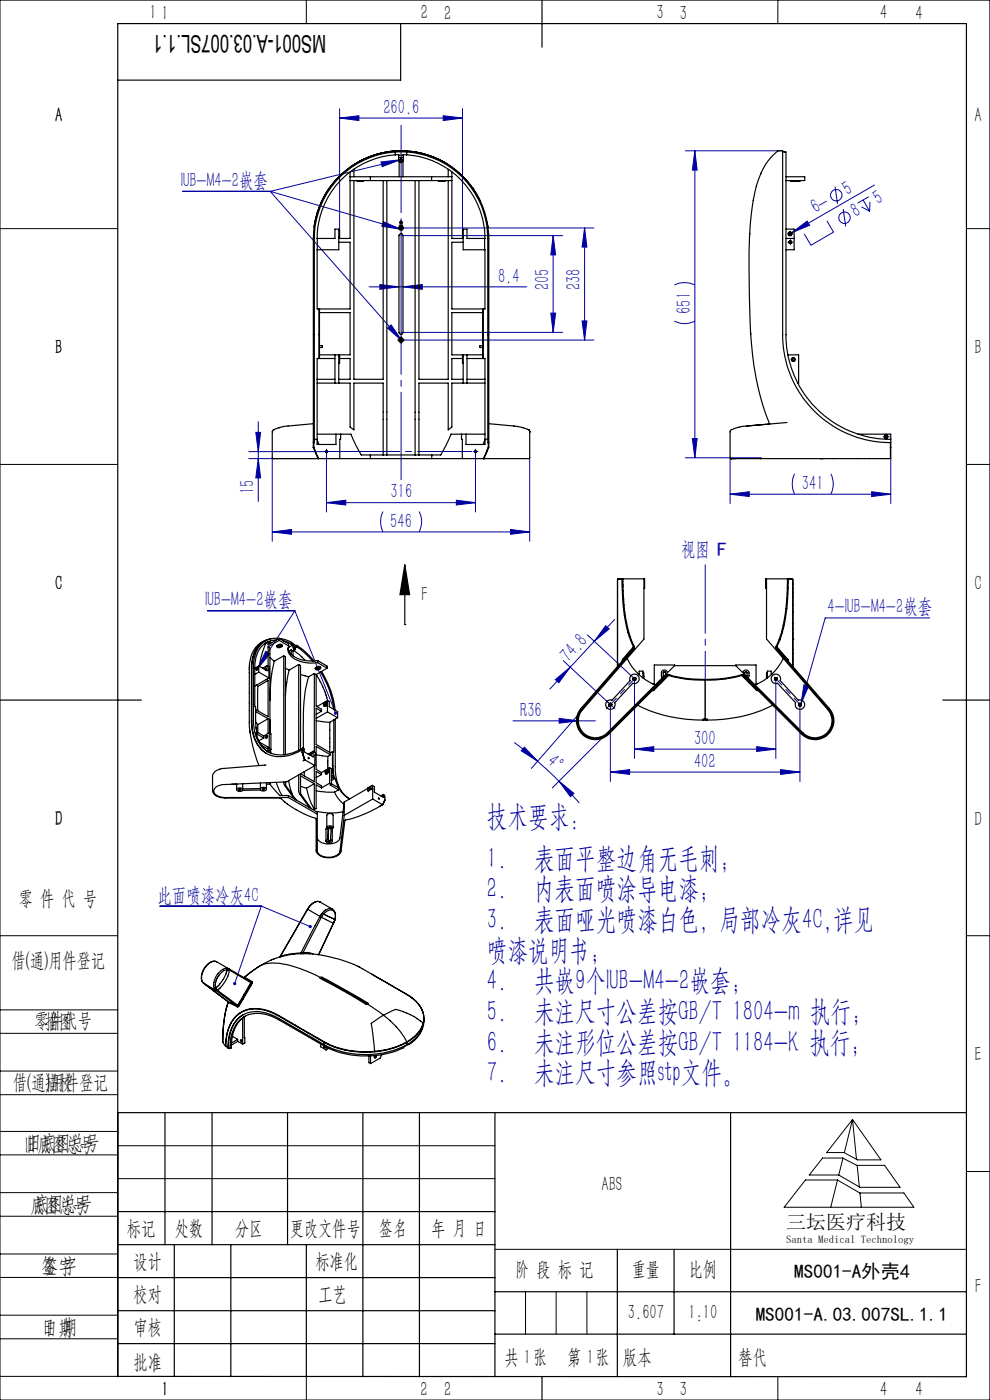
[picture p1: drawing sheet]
<svg xmlns="http://www.w3.org/2000/svg" width="210mm" height="297mm" viewBox="0 0 210 297" stroke-linecap="round" stroke-linejoin="round" font-family="sans-serif">
<g fill="none" stroke="#0000a0" stroke-width=".21">
<path d="M72 25l4.1-.5v1.1zM72 23.1v25.8M72 25h26.1M80.8 34.4l4.1-.5-3.8 1.4zM84.8 34h.5M84.9 33.9l-27.6 6.7M85.1 33.8v.5M94 24.5l4.1 .5-4.1 .6zM98.1 23.1v25.8M145.4 32h20.6M147.4 32l.5 4.1h-1zM147.4 32v65.1"/>
<path d="M177.1 39.6l.6 3.6M185.5 39.3l-17.6 10.1M38.8 40.6h18.5M57.3 40.6l28 31.7M57.3 40.6l27.8 8M81.3 47l3.8 1.6-4.1-.6zM84.8 48.4h41.2M84.8 47.2h.5M85.1 46.9v.5M85.1 48.1v.5M85.1 50h34.2M117.3 50l.6 4.1h-1.1z"/>
<path d="M117.3 50v20.5M124 48.4l.5 4h-1zM124 48.4v23.7M167.4 51.4h.5M167.7 51.1v.5M167.9 49.4l3.3-2.5 .5 .9zM167.9 49.4l-.3 .2M175.4 46.8l1.4 2.4-4.8 2.8-1.4-2.4M178.9 44.3l.5 3.7M182.7 43.9l1.8 .9M183.1 42.4l1.4 2.4M184.3 41.7l-2.4 1.4"/>
<path d="M184.5 42.9v1.9M78.3 60.9h33.5M80.6 60.4l4 .5-4 .5zM82.2 69.6l.8-.7 2.3 3.4zM84.8 72.1h.5M85.1 71.9v.5M85.1 70.5h34.2M85.5 60.9l4.1-.5v1zM85.8 72.1h40.2M116.8 66.4h1.1l-.6 4.1zM123.5 68.1h1l-.5 4zM143.1 68.1a4.7 4.7 0 0 0 4.3 0"/>
<path d="M143.1 60.5a5 5 0 0 1 4.3 0M52.8 95.8h16M52.8 97.3h14.8M54.3 91.7h1l-.5 4.1zM54.8 89.5v16.9M54.8 97.3l.5 4.1h-1zM57.7 97.1v17.7M69 95.8h.5M69.3 96.3v12.3M69.3 95.6v.5M100.6 95.8h.5M100.9 96.3v12.3"/>
<path d="M100.9 95.6v.5M112.4 97.1v17.7M145.4 97.1h16.1M146.9 93h1l-.5 4.1zM154.9 97.1v9.7M187.7 92.6h.5M188 92.4v.5M188.9 97.3v9.5M57.7 112.9l4.1-.6v1zM57.7 112.9h54.7M69.3 106.6l4-.5v1zM69.3 106.6h31.6"/>
<path d="M81.2 108.5a5 5 0 0 0 0 4.4M88.9 108.5a4.7 4.7 0 0 1 0 4.4M96.8 106.1l4.1 .5-4.1 .5zM108.3 112.3l4.1 .6-4.1 .4zM154.9 104.8l4-.5v1zM154.9 104.8h34M168.6 100.5a5 5 0 0 0 0 4.3M176.2 100.5l.2 .3a4.9 4.9 0 0 1-.2 4M184.9 104.3l4 .5-4 .5zM44 129.6h18.5M56.4 138.2l.9 .5-2.7 3.2zM62.5 129.6l-7.9 12.3"/>
<path d="M62.5 129.6l8.7 21.7M124.6 134.7l10 9.3v16.9M128.5 132.7l.7 .7-3.2 2.7zM130.4 131.4l-13.8 14.8M197.2 131.1h-22.2l-5.1 18.2M108.8 152.9h17.5M109.1 157.5l5 4M111.2 158.5l2.9 3-3.5-2.2zM117.8 144.2l3.2-2.7-2.5 3.3zM118.6 152.4l4.1 .5-4.1 .5zM119.5 140.2l10 9.3v16.3M123.6 150.6l-10.9 12.4"/>
<path d="M128.8 155.5l-11.6 11.6M134.4 143.8l.4 .4M134.6 158.9l4.1-.5v1zM134.6 158.9h30M134.8 143.8l-.4 .4M160.5 158.4l4.1 .5-4.1 .5zM164.6 144v16.9M169.5 149.3l.4 .3M169.7 149.5v16.3M169.9 149.3l-.4 .3M170.5 145.3l1 .3-1.6 3.7zM114.1 161.5l4.5 4.2"/>
<path d="M118.6 165.7l3.1 2.6-.7 .7zM118.6 165.7l4.3 4.7M129.5 163.8l4.1-.5v1zM129.5 163.8h40.2M165.6 163.3l4.1 .5-4.1 .5zM33.9 192.2h21.5M55.4 192.2l10.4 4.4M55.4 192.2l-5.6 16.5"/>
<circle cx="177.4" cy="41.4" r="1.2"/>
<circle cx="179.1" cy="46.2" r="1.22"/>
</g>
<g fill="none" stroke="#000" stroke-width=".25">
<path d="M85 5v12h-60M115 0v10M85.9 119.8l1 6.3h-2.1zM85.9 119.8v12.7M85.9 132.5h.1M0 148.5h30M200 148.5h10M25 236h180M35 236v28.1M45 236v28.1M61 236v28.1M77 236v56.1"/>
<path d="M89 236v56.1M105 236v56.1M155 236v56.1M25 257h80M25 264.1h80M25 271h80M25 278.1h80M37 264.1v28M49 264.1v28M65 264.1v28M105 274h100M131 265v27.1"/>
<path d="M143 265v18M25 292l180 .1v-287.1h-180v287.1M25 285h80M105 283h100M115 292v5"/>
</g>
<g fill="none" stroke="#0000a0" stroke-width=".21" stroke-dasharray="30.5 1.3 1.3 1.3">
<path d="M84.8 34h-.1M85.1 33.7v-.1M85.1 34.2v.2M85.3 34h.2M84.6 48.3h.1M84.8 47.1h-.1M85.1 47.8h.1M85.1 48.8v.1M85.1 46.9v-.1M85.1 47.4v.1M85.3 47.1h.1M85.6 48.3h.1"/>
<path d="M167.2 51.4h-.1M167.7 50.9v-.1M167.7 51.9v.1M168.2 51.4h.1M84.6 72.1h-.3M85.1 71.6v-.2M85.1 72.6v.3M85.6 72.1h.2M69 95.8h-.2M69.3 95.5v-.2M69.3 96v.3M100.6 95.8h-.2"/>
<path d="M100.9 95.5v-.2M100.9 96v.3M101.1 95.8h.3M187.5 92.6h-.2M188 92.1v-.1M188 93.1v.2M188.5 92.6h.1M129.1 149.1l-.5-.5M129.2 149.8l-.6 .6M129.5 149.5l.2 .1M129.5 149.5l.2-.2M129.5 149.5l-.2-.2"/>
<path d="M129.5 149.5l-.2 .1M129.9 149.8l.5 .5M134.4 143.8l-.1-.1M134.8 143.8l.1-.1M134.8 144.2l.1 .1M164.2 144.3h.1M164.3 143.6h-.1M164.6 144l-.2 .2M164.6 144l.2 .2M164.6 144l.2-.2M164.6 144l-.2-.2M165 143.6h.1"/>
<path d="M169.3 149.8h.1M170 149.8h.1M170.1 149.1h.1"/>
</g>
<path d="M69.5 95.8h30.5" fill="none" stroke="#0000a0" stroke-width=".21" stroke-dasharray="30.5 1.3 1.3 1.3" stroke-dashoffset="15.3"/>
<path d="M85.1 26.6v75.2" fill="none" stroke="#0000a0" stroke-width=".21" stroke-dasharray="30.5 1.3 1.3 1.3" stroke-dashoffset="11.9"/>
<path d="M134.3 144.4l-4.5 4.7M169.4 149.1l-4.5-4.7" fill="none" stroke="#0000a0" stroke-width=".21" stroke-dasharray="30.5 1.3 1.3 1.3" stroke-dashoffset="29.1"/>
<path d="M149.6 152.7v-32.9" fill="none" stroke="#0000a0" stroke-width=".21" stroke-dasharray="30.5 1.3 1.3 1.3" stroke-dashoffset="15.9"/>
<g fill="none" stroke="#000" stroke-width=".21">
<path d="M0 0h210v297h-210zM65 0v5M165 0v5M0 48.5h25M205 48.5h5M0 98.5h25M205 98.5h5M0 198.5h25M205 198.5h5M0 214.2h25M0 219.2h25M0 232.2h25"/>
<path d="M0 227.2h25M25 236v56h-25M180.8 237.5l6.1 8.6h-5l-2.9-1.6h-3.6zM180.8 237.5l-1.7 7M180.8 237.5l.9 8.5M0 245h25M0 240h25M0 258h25M0 253h25M25 243.1h80M25 250h80M170.9 250.3h6.7l4.8 2.8h9.3l2.2 3h-27.6z"/>
<path d="M174.5 245.7h4.3l3 1.5h5.8l3.3 4.7h-8.5l-4.5-2.6h-6.2zM177.7 250.3l-1.5 5.8M178.8 245.7l-.9 3.6M181.8 247.2l.5 4.6M182.4 253.1l.3 3M205 248.5h5M0 271h25M0 266h25M0 279h25M105 265h100M111.5 274v9M118 274v9"/>
<path d="M124.5 274v9M0 284h25M65 292.1v4.9M153.7 292h.1M165 292v5"/>
</g>
<path d="M85.9 119.8l1 6.3h-2.1z" fill="#000"/>
<g fill="#0000a0">
<path d="M118.6 152.4l4.1 .5-4.1 .5z"/>
<path d="M167.9 49.4l3.3-2.5 .5 .9z"/>
<path d="M82.2 69.6l.8-.7 2.3 3.4zM81.3 47l3.8 1.6-4.1-.6zM80.8 34.4l4.1-.5-3.8 1.4z"/>
<path d="M56.4 138.2l.9 .5-2.7 3.2zM70.9 151.1a.34 .34 0 0 0 0 .4 .34 .34 0 0 0 .4 .1l-.1-.3 .1 .3a.34 .34 0 0 0 .2-.5 .34 .34 0 0 0-.6 0zM170.5 145.3l1 .3-1.6 3.7zM65.5 196.4v.1a.33 .33 0 0 0 .2 .4 .33 .33 0 0 0 .4-.2l-.3-.1h.3a.35 .35 0 0 0-.1-.3 .35 .35 0 0 0-.5 .1zM49.5 208.4v.5l.2 .1 .1-.3-.1 .3a.35 .35 0 0 0 .4-.4 .35 .35 0 0 0-.6-.2z"/>
<path d="M118.6 165.7l3.1 2.6-.7 .7zM111.2 158.5l2.9 3-3.5-2.2z"/>
<path d="M69.3 106.6l4-.5v1zM96.8 106.1l4.1 .5-4.1 .5zM72 25l4.1-.5v1.1zM94 24.5l4.1 .5-4.1 .6zM57.7 112.9l4.1-.6v1zM108.3 112.3l4.1 .6-4.1 .4zM129.5 163.8l4.1-.5v1zM165.6 163.3l4.1 .5-4.1 .5zM134.6 158.9l4.1-.5v1zM160.5 158.4l4.1 .5-4.1 .5zM154.9 104.8l4-.5v1zM184.9 104.3l4 .5-4 .5z"/>
<path d="M85.5 60.9l4.1-.5v1zM80.6 60.4l4 .5-4 .5z"/>
<path d="M117.8 144.2l3.2-2.7-2.5 3.3zM128.5 132.7l.7 .7-3.2 2.7z"/>
<path d="M123.5 68.1h1l-.5 4zM124 48.4l.5 4h-1z"/>
<path d="M117.3 50l.6 4.1h-1.1zM116.8 66.4h1.1l-.6 4.1zM54.3 91.7h1l-.5 4.1zM54.8 97.3l.5 4.1h-1zM147.4 32l.5 4.1h-1zM146.9 93h1l-.5 4.1z"/>
</g>
<g fill="none" stroke="#000" stroke-width=".25">
<path d="M74.2 35.6a18.4 18.4 0 0 0-7.6 12.6M74.3 38.3h4.3M74.3 37.5h4.3M74.3 36.5v14.1h-2.4M75.1 38.3v42.2h6.2v-42.2M75.1 35.9v1.6M75.8 38.3v.2h1.3v-.2M78.6 38.3h12.9M78.6 37.5h12.9M78.6 37.5v.8M82.1 38.3v58.2M83.9 32.2a18.4 18.4 0 0 0-17.2 18.4v42.6"/>
<path d="M83.9 32.8h.7v1.2a.49 .49 0 0 0 .5 .5 .49 .49 0 0 0 .4-.5v-1.2h.8M83.9 32.8a17.8 17.8 0 0 0-16.6 17.8M83.9 32.2v.6M83.9 32.2h2.4M84.6 33.4h.9M84.6 32.9h.9M84.6 32a18.5 18.5 0 0 0-10.4 3.6M84.7 34.3v3.2M85.1 32a18.7 18.7 0 0 1 18.6 18.6v43.3M85.1 32a18.7 18.7 0 0 0-18.6 18.6v43.3M85.1 32a18.5 18.5 0 0 0-10.9 3.6M85.1 32a18.5 18.5 0 0 1 10.9 3.6"/>
<path d="M85.5 34.3v3.2M86.3 32.2a18.4 18.4 0 0 1 17.2 18.4v42.6M86.3 32.8a17.8 17.8 0 0 1 16.6 17.8h-3.8v-2h-.9v4.4h4.7v12.5h-7.1v-14.1h2.4M86.3 32.2v.6M87 32.1l3.2 .6M88.1 38.3v58.2M88.9 38.3v42.2h6.2v-42.2M90.6 32.8a18.3 18.3 0 0 1 5.4 2.8M91.5 38.3h4.3M91.5 37.5v.8M91.5 37.5h4.3M93.1 38.3v.2h1.3v-.2"/>
<path d="M95.1 35.9v1.6M95.8 36.5v14.1h2.4M96 35.6a19 19 0 0 1 4.3 4.3M100.3 39.9h.1M100.3 39.9l1.7 2.9M166 32.2h.7v18.4M166.7 37.5h4v.8h-4M167.7 38.3a.44 .44 0 0 0 .7 .2h1.3v-.2M67.3 50.6h3.7v-2h.9v4.4h-4.6M67.3 50.6v14.9h7v-14.1h-2.4M71.9 48.9h.1v1.4h-.1M84.7 49.7a.41 .41 0 0 1 .5-.1 .41 .41 0 0 1 .3 .4v20.5a.42 .42 0 0 1-.4 .4 .42 .42 0 0 1-.5-.4z"/>
<path d="M84.8 47a.25 .25 0 0 1 .4 0 .25 .25 0 0 1 .1 .3v.6a.5 .5 0 0 1 .2 .8 .5 .5 0 0 1-.8 0 .5 .5 0 0 1 .2-.8zM98.2 48.9h-.1v1.4h.1M102.8 50.6v2.4M103.3 47.1l.2 1.1M103.6 49.5v.6M159 49.6a217.4 217.4 0 0 0 .6 25.7 53 53 0 0 0 3.7 14.7M159 49.6a35.6 35.6 0 0 1 2.9-13.8 10.8 10.8 0 0 1 3.2-3.8h.9v39a22.9 22.9 0 0 0 22.9 22.9M159 49.6h.1M166.7 50.6v20.4a22.2 22.2 0 0 0 22.2 22.2M166.7 48.6h1.8v4.4h-1.8M166.7 50.6h1.8M167.3 49.3a.41 .41 0 0 1 .6 .1 .41 .41 0 0 1-.2 .6h-.3a.45 .45 0 0 1-.1-.7z"/>
<path d="M67.7 65.5v10.6M67.8 65.5v10.6M67.8 66.3h6.5v9h-6.5M67.8 73.3h.6v.4h-.6M71 76.1h-3.7v4.4M71 75.3v6M71.9 75.5h.1v1.5h-.1M71.9 75.3v6M72 76.1h2.3v4.4h-2.4M98.1 76.1h-2.3v4.4h2.4M98.2 75.5h-.1v1.5h.1M98.2 75.3v6"/>
<path d="M99.1 76.1h3.8v4.4M99.1 75.3v6M102.4 65.5v10.6M102.4 66.3h-6.6v9h6.6M102.4 73.3h-.6v.4h.6M102.5 65.5v10.6M167.1 75.3h2.3v6h-.2M168 76a.4 .4 0 0 1 .6 .1 .4 .4 0 0 1-.2 .6h-.3a.42 .42 0 0 1-.1-.7zM58 97.3h.1M58.1 91.2l-.4 .4v5.5l.2 .2h54.4l.1-5.7M58.1 91.2h.1M59.3 90.7l-1.2 .5"/>
<path d="M66.5 94.9h.1M66.5 89.9l-5.9 .5-1.4 .3M66.5 93.9v1M66.6 93.9v1l1 2.4-.2-.1-.9-2.3M66.7 93.2v.7h-.2M66.7 93.2h.6M67.3 80.5v12.7M67.3 93.3l.4 1M67.3 81.3h7v9.3l.8 .6v-9.9h6.2v15.2M67.3 92.1h4.9M67.3 80.5h3.7M71.3 92.1v2.2h-4v-1.1"/>
<path d="M72.2 92.1h2.2l2.2 4.4h16.9l2.2-4.4h2.2M72.2 92.1v1.1h-.1v4.1M78.6 96.5v.8M91.6 96.5v.8M98.8 92.1v2.2h4.1v-1.1M99.1 80.5h3.8M102.6 97.3h.1M102.9 80.5v12.7M102.9 93.3l-.4 1M102.9 81.3h-7.1v9.3l-.7 .6v-9.9h-6.2v15.2M102.9 92.1h-5v1.1h.2v4.1M102.9 93.2h.6"/>
<path d="M103.5 93.2v.7h.2M103.6 93.9v1l-1.1 2.4M103.6 94.9l-1 2.4M103.6 94.9h.1M103.7 89.9l5.3 .5 1.8 .3M103.7 93.9l-.1 1M110.8 90.7l1.3 .5M110.8 90.7h.1M112.1 91.2l.3 .4M112.1 91.2h.1M112.4 91.6h.1M154.9 97.3h.1"/>
<path d="M155 97.3h.5M155 97.3h.1M155.1 97.3h.1M155.3 97.3h.2M155.5 97.3h.5M155.6 97.3h18.7M166.8 89.6l-9.3 .8-2.3 .8-.3 .3 .1 5.8M174.3 97.3h.1M182 92.1h6.9v2.8M188.9 93.9v3.4M188.9 93.9h.1M188.9 94.9h.1"/>
<path d="M188.9 94.9v2.4h-14.6M55.9 136a6.2 6.2 0 0 0-3 6.4v8.3M56.3 136a5.6 5.6 0 0 0-2.9 5v11.9a7.8 7.8 0 0 0 3.2 6.9M56.4 136.5a16.2 16.2 0 0 0-1.4 4.9M56.4 136.5l-.3 .1M56.9 137.2v4.1M56.9 137.2l.4 .2v18.1M56.9 136.2l.4-.1v.5M56.9 136.2l-.5 .3M57.3 136.3h.4M57.3 139.5l.9 .8M57.5 135.5a4.8 4.8 0 0 0-4.1 4.8l-.1 12.5a7.6 7.6 0 0 0 3.2 7 7.7 7.7 0 0 0 7.6-.7"/>
<path d="M58.7 135.7a4.7 4.7 0 0 0-4.6 4.8l-.1 1.2M58.7 137.1l.8-.3a.25 .25 0 0 1 .3 .1 .25 .25 0 0 1 0 .3l-.6 .2a.31 .31 0 0 1-.3 0 .31 .31 0 0 1-.2-.3zM59 137.1v.1M59.2 135.4a4.6 4.6 0 0 0-5.2 4.1l-.2 1.4v11.8a7.4 7.4 0 0 0 3.2 6.9 7.5 7.5 0 0 0 7.2-.9M59.2 135.4l2 .6 .7 .3v.3M59.2 135.4l-2.3 1.4v-.6M59.2 135.4v.5M59.2 135.9l-2.3 1.3M59.2 135.9l2 1.2M59.2 135.4l2 1.2v.5M59.6 137.1l-.4 .2-.2-.1M59.6 137v.1"/>
<path d="M59.6 137l-.2-.1-.4 .2M59.9 137l-.2-.3h-.4l-.5 .2-.1 .3M60.1 136l1.8 .6M60.2 139.1v21M60.2 139.1l.3 .2v20.8M60.2 139.1l-2 1.2M61.2 137.3h.1M61.2 137.1a2.28 2.28 0 0 0 1.6 2.8l1.2 .5 1.3 .2h2.1M61.2 137.3l-.1 .3a3.7 3.7 0 0 0 3.2 2.4l1.4 .2 1.7-.1M61.8 137.9l-.5 .2M61.8 137.9v.9M61.9 136.4l1 .6"/>
<path d="M61.9 136.6l-.2 .1 .4 .1M62.1 136.8l-.9 .5M62.1 136.8v.1M62.1 136.9l.1 .2M62.1 136.9l.4 .3M62.2 138.1v1M62.2 137.1v.4l.3 .4 .2-.1v-.4M62.2 137.1l.5 .3M62.3 137.4h.2v.3zM62.3 138l2.5 2.1M62.3 137.4l.2 .3zM62.3 137.5h.2l-.1 .2"/>
<path d="M62.5 137.1l.4 .2M62.5 137.2l.2 .2M62.5 137.1v.1M62.6 137.8l-.5 .3-.3-.2M62.9 137v.3M63 136.9l1.3 1 2.3 2.3M63 137.3l1.9 1.4 1.4 1.5M63 136.9v.4M63 137.3h-.1M63 136.9l-.1 .1M131 122.9v18.5M131 122.9h.9"/>
<path d="M131.9 122.9l.1 2.7a30.2 30.2 0 0 0 2.4 11.6M131.9 122.9h.2M132.1 139.9l-.1 .3M132.1 122.8a34.6 34.6 0 0 0 2.4 14.3M132.1 122.8l-1 .1M132.1 122.8h4.6v2h-.1M133 139.7a11.2 11.2 0 0 0 6 5.6M134.2 137.7h.1M134.2 137.7l.2 .1M134.2 137.7l-10.9 12.6M134.3 137.6l-.1 .1M134.4 137.2l-2.3 2.7"/>
<path d="M134.4 137.2l-.2 .5M134.4 137.8l-11 12.6M134.5 137.1v.4l-.1 .3M134.5 137.1l-.1 .1M136.6 122.8v12.8l-13 15a3.6 3.6 0 0 0 .2 5 3.6 3.6 0 0 0 5-.1l14.3-14.3h13l14.2 14.3a3.6 3.6 0 0 0 5 .1 3.6 3.6 0 0 0 .3-5l-13-15v-12.8M164.6 137.1v.4l.2 .3M164.6 137.1h.1M164.7 137.1l-.1 .2 .3 .4M164.7 137.1l.1 .1M164.8 137.2l2.3 2.7M164.8 137.2l.1 .5M164.8 137.8l11 12.6"/>
<path d="M164.9 137.7l-.1 .1M164.9 137.6v.1M164.9 137.7h.1M164.9 137.7l11 12.6M166.2 139.7a11.3 11.3 0 0 1-6 5.6M166.8 127.8h.1M167 122.8a35.5 35.5 0 0 1-2 13.6l-.4 .7M167 122.8l1.1 .1M167 122.9h.2M167 122.8h-4.6v2h.2M167.1 140v.2M167.1 139.9v.3"/>
<path d="M167.1 139.9v.1M167.2 122.9a37.3 37.3 0 0 1-2.1 13.6l-.3 .7M167.2 122.9h1M168.2 122.9v12.7M168.2 135.6h.1M168.2 122.9v18.5v-5.8M52.9 150.8v3l.2 1.6M53 154.9l.1 .8a33.8 33.8 0 0 0 1.8 6.7M54 141.7v8.2l.2 .1v3l.3 2.6M54 141.7h.1M54 143h.1M54.2 151l2.7 1.5"/>
<path d="M54.2 153.2l.5 .5M54.3 154.3l.2 .1v.3M54.3 154.5l.2 .2M54.4 141.9h.2l-.2 .2zM54.4 155.3l1.6 .8M54.5 145.3l.2 .3M54.5 155.6l-.2-.2a6.3 6.3 0 0 0 2.7 4.1M54.5 141.8h.1M54.5 141.8l-.1 .3 .2-.2M54.5 155.6h.1M54.5 155.6l-.1 .1 1.6 .9M54.5 154.7l-.1 .1"/>
<path d="M54.6 141.8h.1M54.6 141.9l-.1 .1M54.6 141.8v.1M54.7 153.7v1.7M54.7 145.6v5.2M54.9 142.6l2.1 1.2M54.9 142.6l-.9 .4M54.9 141.3l-.9 .4M54.9 141.3v1.3M55 157.4l1.8 1.1v.4M55.5 158.1l1.3 .8M56 156.6l-1.1 .6"/>
<path d="M56 156.1v.5M56.4 141.9l-.1-.2-.2 .3M56.4 141.9l-.1 .2 .1-.1M56.4 141.9l-.1 .2M56.5 144.1l.4 .3M56.6 156.5v.1M56.7 141.2v1.1l-1.8-1M56.7 141.2l.3 .2v2.4M56.7 141.2l-1 .5M56.7 156.3l-.1 .2M56.8 156.2l-.2-.1-.2 .1v.3l.2 .1M56.8 156.2l-.2 .3"/>
<path d="M56.8 156.2l-.2 .4M56.9 144.4v7.6l-2.7-1.5M56.9 152.5v3.1M56.9 159.3v.2M56.9 152.5l-2.2 1.2M56.9 144.4l-2.2 1.2M57 142v.2M57 143.8l-3 1.8M57.1 158.7l.4 .3M57.1 158.7l-.3 .2M57.1 155.5l-1.1 .6M57.1 155.5v3.2"/>
<path d="M57.1 155.5l.4 .2v3.3M57.3 152.6v3M57.3 159.1v.6M57.4 159l.1 .8M57.5 159l-.8 .4M58.2 140.3l-.2 .6a34.6 34.6 0 0 0-.7 7.7M60.5 141.8l.8 .4M61.3 142.2l-.5 2.6-.3 2.7M63.4 141l-2.1 1.2M63.4 141v18.2M63.4 141l.3 .2v17.8M63.7 143.1l1.8 .5"/>
<path d="M64.1 159.6l.5 1.6M64.1 159.1h.1M64.1 159.1v.5M64.2 159.6l.5 1.6M64.2 159.6h-.1M64.2 158.7l.3 .2v.6l1.9 1.1v-1.2M64.2 158.7v.9M65.5 143.6a39.8 39.8 0 0 0-1.2 12.6v2.6M65.9 159.7a.19 .19 0 0 1 .2 .3 .19 .19 0 0 1-.3 .1zM66.1 159.9l-.1 .2M66.1 159.8l-.2 .4M66.4 159.4l.5 .2v.6"/>
<path d="M66.4 159.4l-1 .6M66.7 142.9v16.6M66.7 142.9l.4 .2M66.7 142.9l-1.2 .7M66.9 141.7l.6-.2a.31 .31 0 0 1 .4 0 .31 .31 0 0 1 0 .4l-.7 .2a.27 .27 0 0 1-.2-.1 .27 .27 0 0 1-.1-.3zM67.1 152.9l2.9 .3M67.1 143.1l1.1 2 1.3 3.5M67.1 143.1v6.7l1.1 .7v.4M67.4 140.6l2 1.1M67.4 140.1v.5M67.4 140.1l2 1.2v.4M67.4 142h.1"/>
<path d="M67.5 141.6l-.4 .2 .3 .2M67.5 141.6h.1M67.5 141.6l.3 .1-.4 .3M68 142.6a17.5 17.5 0 0 1 2.8 7.9M68 141.7a.44 .44 0 0 0-.3-.4 .44 .44 0 0 0-.4 .1l-.4 .2v.3M68.2 142.4a18.1 18.1 0 0 1 2.8 8.2M68.2 150.9l-1.1-.7v7.7l3 1.8M68.2 150.9l-1.1 .6M68.9 149.5h.1M69 148.9h.1a.45 .45 0 0 1 .1 .6 .45 .45 0 0 1-.5 .2v-.5zM69.1 149.2l-.2 .3M69.1 149.2h.1"/>
<path d="M69.3 148.9a.54 .54 0 0 1 0 .6 .54 .54 0 0 1-.6 .3M69.4 141.7l-2.3 1.4M69.5 148.6l.4 .2v1.1l1.7 1.1v1.3M69.5 151l-2.4 1.4M69.5 151l2.1 1.3M69.5 148.6l-2.3 1.3M69.5 148.6v2.4M70 153.2v6.4M70.1 159.7v.4M70.5 159.5l.1 3.6 .2 1.9M70.5 159.5l-.4 .2M70.5 159.5h.1"/>
<path d="M70.6 159.5l.1 3.6 .2 1.9M70.8 152.7v6.9l-.2-.1M70.8 152.7l-.8 .5M71.1 152.5v10.2a7.7 7.7 0 0 0 2.9 6.7M71.6 152.3l-.8 .4M123.3 150.3a4 4 0 0 0 .3 5.5 4 4 0 0 0 5.5-.1M123.3 150.3l.1 .1M123.4 150.4a3.8 3.8 0 0 0 .3 5.3 3.8 3.8 0 0 0 5.3-.1M129 155.6l.1 .1M133.9 143.2a1.01 1.01 0 0 1 1.7 .6 1.01 1.01 0 0 1-1.4 1.2l-3.8 4.1a1 1 0 0 1-.8 1.4 1 1 0 0 1-1.1-1.1 1 1 0 0 1 1.3-.8l3.9-4.2-.1-.7zM135.3 149.6a34.4 34.4 0 0 0 21.5 2.5l3.4-.9 3.7-1.6M135.4 143h.2v-.6h.8v1.4"/>
<path d="M136.4 142.8h.2v1.1M136.6 143.4v.1M138.4 145.1h.4M138.6 146.4l-.2 .1M138.6 146.4h-.2M138.6 146.4h.1M138.7 146.4l-.3 .1M141.2 143.1v-.4l-.4-.2-.1 .2 .1 .8M141.2 143.4l.1 .1M141.2 143.4l-12.2 12.2M141.3 143.5h.1M141.4 143.5h.1"/>
<path d="M141.4 143.5l-12.3 12.2M141.4 143.5h-.1M141.6 142.7a.64 .64 0 0 0-.7-.6 .64 .64 0 0 0-.6 .7v.7l.2 .3M141.8 143.3l-3.1 3.1M141.8 143.3a26.4 26.4 0 0 0 7.8 1M141.8 143.3l-.4 .2M141.9 143.2l3.2 .7 4.5 .2M141.9 143.2h.1M141.9 143.2l-.6 .3M141.9 143.2l-.1 .1M141.9 143.2l-.7 .2M143.2 141.2l-.1-.1h-4.3v4.1"/>
<path d="M149.6 144.3v8.2M149.6 152.5h-.4v.3M149.6 152.5h.4v.3M149.6 144.1v.2M156 141.2l.1-.1h4.3v4.1M157.3 143.2h.4l.3 .2M157.3 143.2v.1M157.3 143.2l-4.3 .8-3.4 .1M157.3 143.3l-3.5 .7-4.2 .3M157.3 143.3l3.1 3.1M157.3 143.3l.5 .2M157.6 142.7a.66 .66 0 0 1 .7-.6 .66 .66 0 0 1 .6 .7v.6l-.2 .4"/>
<path d="M157.8 143.4v.1M157.8 143.5h.1M157.8 143.5l12.2 12.2M158 143.1v-.5l.3-.1 .2 .2-.1 .8M158 143.4l-.2 .1M158 143.4l12.2 12.2M160.4 145.1h.3M160.4 146.4l.4 .1M162.6 143.4v.1M162.8 142.8h-.2v1.1M163.8 143h-.2v-.6h-.8v1.4M163.8 143.3a1 1 0 0 1 1.3-.1 1 1 0 0 1 .4 1.2l3.8 4.2a.99 .99 0 0 1 1.4 .8 .99 .99 0 0 1-1.2 1.1 .99 .99 0 0 1-.7-1.4l-3.9-4.1a1.01 1.01 0 0 1-1.1-.4 1.01 1.01 0 0 1 0-1.3z"/>
<path d="M170.2 155.6l-.2 .1M175.8 150.4a3.8 3.8 0 0 1-.3 5.3 3.8 3.8 0 0 1-5.3-.1M175.9 150.3l-.1 .1M175.9 150.3a4 4 0 0 1-.3 5.5 4 4 0 0 1-5.6-.1M49.1 166.4l1.1-.1v1.2M50.7 167.5h.4l-.3 .1zM50.8 167.5h.1M51.5 166.3v1.1M55.2 167.3a.75 .75 0 0 1 1.3 .2l-.5 .3-.8-.2-3.7 .1a.74 .74 0 0 1-1.3-.3l.5-.3 .8 .3M55.2 167.3l-3.7 .1M55.2 166.1v1.2M55.7 167.4l.3 .1"/>
<path d="M55.7 167.4h.3zM55.8 167.4h.2M56 167.4h-.3M56 167.4h.1M56 167.5h.1M56 167.4v.1M56.2 162.3l-8.6 .7a2.23 2.23 0 0 0-2.5 1.7v3a2.05 2.05 0 0 0 2.2 1.6l12.3 .1M56.2 162.3h.1M56.5 166v1.4M56.5 166.4h.8M57.1 166l.2 .4M57.3 166v.2l-.1-.1"/>
<path d="M57.3 166.4l2.1 2.4h1.8M58.6 166l1.2 2.8M59.5 169.3l1 .9M60.2 165.9l.2 .7 2 2.9M60.3 170a22.3 22.3 0 0 0 6.8 3.7v6.7a2.27 2.27 0 0 0 2.6 1.6 2.39 2.39 0 0 0 2.7-1.5l.7-6.4 .2-.1a28 28 0 0 0 7.9-3.3M60.5 165.9l.2 .9 2.1 2.9M61.2 169.2l6.1 3.5M61.2 168.8v.4M61.2 168.8l1.2 .7M61.2 165.6l.8 3M62.4 169.5l.4 .2M62.8 169.7l2.9 1.6"/>
<path d="M63.4 164.4v3.7l2.3 3.2M63.7 166.8l1.3 .4M64.5 163.7l.1 .9M64.6 161.2l-.3 .2M64.6 161.2h.1M64.7 161.2l2.1 1.2M65 167.2l.7 2.4 1 2.1M65.4 160.7l.2 .2-.1 .1zM65.7 171.3l.3 .3M66 171.6l1.3 .7M66.7 166.3l-3-1.7 .1 3.7 2.2 3.3M66.7 162.5v3.3l-3-1.7"/>
<path d="M66.7 166.3v5.4M66.7 166.3l-1.7 .9M66.8 162.4l-6 3.5-13.2 .5a1.87 1.87 0 0 0-2.2 1.5 2.2 2.2 0 0 0 2.3 1.3h13.5M66.9 160.2h-.1v2.2M66.9 160.2l-.1 .1M67.1 167.7l2.3 .4h1.5M67.1 160.1l2.4 .4M68.2 167.1l-1.1-.6v5.1l-.4 .1M68.2 164.3l-1.1-.6v2.3l1.1 .7v.4M68.2 163.9v.4M68.2 164.3l-1.1 .7M69 164.1l.1 .1"/>
<path d="M69.2 163.8h.1M69.3 163.3l.1-.1a.47 .47 0 0 1 .2 .6 .47 .47 0 0 1-.6 .2v-.5zM69.4 163.7l-.2 .1M69.4 175.4l.8-.2a.36 .36 0 0 1 .5 .4 .36 .36 0 0 1-.5 .3l-.1 2.2a.36 .36 0 0 1 .4 .4 .36 .36 0 0 1-.5 .3h-.5a.34 .34 0 0 1-.4-.4 .34 .34 0 0 1 .5-.3l.1-2.2-.4-.3zM69.4 163.7l-.1-.2-.1 .3M69.4 163.7h.1M69.5 160.5v2.6M69.6 163.3a.52 .52 0 0 1 .1 .5 .52 .52 0 0 1-.6 .3M69.6 175.9v2.2M69.6 178.4h.3l.1 .1-.3 .1zM69.7 178.5v.1M69.7 178.6h.1"/>
<path d="M69.8 175.6h.1M69.9 175.6l.2-.1zM69.9 175.5l.3 .1M69.9 175.5l-.1 .1M69.9 166.2l-1.7 .9M69.9 166.2l.4 .2M69.9 162.9l-1.7 1M69.9 162.9v3.3M69.9 162.9l.4 .2v3.3M70 178.5l-.2 .1M70 178.4v.1M70 178.4h-.3v.1"/>
<path d="M70.1 160.1l-3-1.7v4.8l1.1 .7M70.1 160.1l-.6 .4M70.2 175.6h.1M70.2 175.6h-.3M70.3 166.2l1.5 .9M70.3 166.4l-.3 .1 1.8 1.1M70.3 164.8l.4 .3M70.3 164.4l.4 .2v.5M70.3 163.5l.3 .2v.2M70.3 163.7l.3 .2M70.5 175.9v2.6M70.6 163.9l-.3 .1"/>
<path d="M70.7 175.6v-2.6a.77 .77 0 0 0-1.4 0l-.2 5.5M70.8 165l-.1 .1M70.8 165h.1M70.9 165l.2 .1M70.9 168.1l.7 1.1 1.4 1.4M71.1 165.1l.7 2M71.1 165.1l-.8 .5M71.8 167.1a5.2 5.2 0 0 0 2.4 2.4M71.8 167.6l-.9 .5M71.8 167.1v.5M72.8 172.2a13.3 13.3 0 0 1-5.5 0v8.3a2.2 2.2 0 0 0 2.7 1.4l1.1-.3a1.41 1.41 0 0 0 1-1l.9-7.6M72.8 172.2l-.7 5.6a2.63 2.63 0 0 1-3.3 1.1l-.8-.3a1.19 1.19 0 0 1-.7-.9"/>
<path d="M73 170.1v2.9M73 170.1l-.2 2.1M78 167.2l-5 2.9M79 166.6l.4 .3v1.2l1.9 1.1v-.6M79 167.2h.1M79 166.6v.6M79 167.2l-1 .5M79 166.6l-1 .5v.6M79.1 169.5l2 1.2M79.1 169.5l-6.1 3.5M79.1 167.2v2.3M79.1 167.2l-1.1 .5"/>
<path d="M81.1 170.7l-.7 .4M81.1 170.7h.1M81.3 168.6l.3 .1a2.63 2.63 0 0 1-.5 2M81.3 168.6l-.5 .3M81.6 169.1v.1M81.6 169.7l-.5 1M65.2 192.9h.1M65.2 192.9l-5.8 10M65.3 192.9a2.44 2.44 0 0 1 2.6-1.6l2.6 1.6a1.94 1.94 0 0 0-2.1 .8M65.3 192.9l-5.8 10M65.3 192.9l2.6 1.5M67.9 191.3a2.39 2.39 0 0 0-2.7 1.6"/>
<path d="M67.9 194.4l.3 .2M67.9 194.4l-4.1 7.8M68.2 194.6l2.5 1.3M68.2 194.6l-3.9 7.6M68.4 193.7l.3 .2M68.4 193.7l-.5 .7M68.7 193.9a1.38 1.38 0 0 1 2.3-.3l.2 .8-.2 .6M68.7 193.9l-.5 .7M68.7 193.9l2.3 1.1M70.5 192.9a1.81 1.81 0 0 1 .6 2.1M70.7 195.9l-3.1 6.6M71 195h.1"/>
<path d="M71 195l-.3 .9M71.1 195l-.4 .9M71.1 195h-.1M43.2 208.6h.1M43.2 208.6l5.2 3.9M43.2 208.6l2.6 1.5M45.4 209.6h.4M45.4 209.6l.4 .5M45.8 209.6l.3 .5M45.8 210.1l4.5 3.3M45.9 204l-.5-.1a3.5 3.5 0 0 0-2.5 4.3l.3 .4M45.9 204a2.31 2.31 0 0 0-2.5 1.5l-.5 .9-.1 .9a1.24 1.24 0 0 0 .4 1.3"/>
<path d="M45.9 204l2.7 1.6M46.1 210.1h-.3M46.1 210.1l4.3 3.2M48 205.4a3.6 3.6 0 0 0-2.6 4.2M48 205.4l.2 .3M48 205.4l.6 .2M48.2 205.7a3.4 3.4 0 0 0-2.5 3.7l.1 .2M48.2 205.8a7.8 7.8 0 0 1-2.4 3.8M48.2 205.7v.1M48.2 205.7l.5 .1M48.4 212.5l-1 4.5-.1 4.1M48.4 212.5v.2"/>
<path d="M48.4 212.5l1.9 .9M48.4 212.7a27.9 27.9 0 0 0-1.1 8.4M48.4 212.7l1.9 .9M48.4 212.7h.1M48.6 205.6l.1 .2M48.6 205.6l4.7 2.7M48.7 205.8a7.4 7.4 0 0 1-1.3 2.8l-1.3 1.5M48.7 205.8l4.6 2.8M49.3 219.8l1.1 .7M50.3 213.4v.2M50.4 213.3l-.1 .1M50.4 213.3h.2"/>
<path d="M50.6 213.3l.1 .1M50.7 213.4l-.4 .2M51.5 216v5.5M51.6 215.3a7.3 7.3 0 0 0-3.2 6.5v.5M51.8 215.7v4.5h.1M51.9 207.3l-.1 .1M51.9 207.3h.1M51.9 207.3l1.6 .9M52 215.6a7.1 7.1 0 0 0-2.9 6.2v.5l-.3 .2M53.3 208.3h.1M53.3 208.3l-2.9 5M53.3 208.6l-2.7 4.7"/>
<path d="M53.3 208.6h.2M53.3 208.6h.1M53.4 208.3l-.1 .3M53.5 208.6l-2.8 4.8M53.5 208.2v.4M53.5 208.2l-.1 .1M55.5 204.7l-2.3 1.5-1.3 1.1M55.6 204.7l-1.5 .9-2.2 1.7M55.6 204.7a12.5 12.5 0 0 1 8.2 .8l4.1 1.9M59.4 202.9l-.1 .1M59.4 202.9h.1M59.5 202.9l-.1 .1"/>
<path d="M63.7 202.3l-3.1 .4a15.4 15.4 0 0 0-5 2M63.7 202.3h.6M63.8 202.2l-2.4 .2-1.9 .5M63.8 202.2l.1-.1a4.4 4.4 0 0 1 2.5 .3M63.8 202.2l-.1 .1M64.1 202.1h.1M64.3 202.2v.1M64.3 202.2l1.4 .1M64.3 202.3h.4M64.7 202.3a29.7 29.7 0 0 1 11.4 2.8l2.8 1.6M67.9 207.4v.2M67.9 207.6l6.5 3.5 3.2 1.9h.4"/>
<path d="M68.3 207.3l9.7 5.5M68.3 207.3l-.4 .1M68.3 207.5l9.7 5.5M68.3 207.5l-.4 .1M68.3 207.3v.2M78 212.8v.2M78 213l3.4 2.4M78 213h.1M78.9 206.7l7.4 4.3M81.4 215.4l-2.7 1.7 .8 5.9M81.4 215.4a16.6 16.6 0 0 1 4.9 5.6M81.4 215.4l2.5-1.3a13 13 0 0 1 5.8 3"/>
<path d="M86.3 211a5.8 5.8 0 0 1 3.6 5.5l-.2 .6M86.3 211a6.3 6.3 0 0 1 3.6 5l-.1 1.2M89.6 218.2l-.8 1.5-.9 1-1.2 .9M89.7 217.1l-.3 1-1.1 1.4-2 1.5M89.7 217.1l.1 .1M89.8 217.2a6.6 6.6 0 0 1-3.5 3.9M89.9 216.1a6 6 0 0 1-3.6 5.5M47.3 221.1l.6 .9M47.9 222h.1M47.9 222l.5 .3M48.4 222.3h.1M48.4 222.3l.4 .2"/>
<path d="M50.4 220.5v.4M50.4 220.9l1.1 .6M50.4 220.5l-1.3 .8M50.4 220.9l-1.3 .8M51 220.7l.3-.1 .1 .3-.1 .2zM51.2 220.6l.2 .3M51.3 220.7l.1 .1M51.8 220.1l.1 .1M51.9 220.2v1.1l-.4 .2M68 221.5v.6l1.2 .6M68.7 222h.2l-.1 .2zM68.8 221.6a19.2 19.2 0 0 0 17.5 0"/>
<path d="M68.8 221.6l-9.6-5.5a7.7 7.7 0 0 0-7.7-.8 7.6 7.6 0 0 0-3.1 7M68.8 221.9l-.1 .3 .2-.1M68.8 221.1a17.6 17.6 0 0 0 10.7 2M68.8 221.1l-7.7-4.4a16 16 0 0 0-5.6-2.5 5.9 5.9 0 0 0-7.2 4.7l-.4 3.1M68.8 221.1v.5M68.8 222l-.1 .1h.2M68.8 221l-6.9-3.9a17.7 17.7 0 0 0-6.5-3 6 6 0 0 0-7.2 4.9l-.3 3M68.8 221a18.5 18.5 0 0 0 10.7 2M68.8 221v.1M68.8 221.9l.1 .2M68.9 222l-9.7-5.6a7.4 7.4 0 0 0-7.5-.6 7.4 7.4 0 0 0-2.9 6.7M68.9 221.7v.3"/>
<path d="M68.9 222.1l-.2-.1 .1 .2 .1-.1M68.9 222.1h.1M69.2 222.1v.6M69.7 222.4l-.5 .3M78.2 224v1.4l.4 .2M78.6 224v1.6M79.4 223.9v.4M79.5 223v.1M79.6 223.9l-.2 .3M79.6 223.9h.1M79.7 223.9l-.3 .4M79.7 223.9l.2 .1"/>
<path d="M79.9 224l-.1 .1a.25 .25 0 0 1-.1 .3 .25 .25 0 0 1-.3-.1M79.9 223.9v.1M81 223.7l-.4 .8-2 1.1M86.2 221.8a12.5 12.5 0 0 1-6.4 2.1 18.8 18.8 0 0 1-10.9-1.9M86.2 221.7v.1M86.3 221.1a16.7 16.7 0 0 1-6.8 2M86.3 221a17.2 17.2 0 0 1-6.8 2M86.3 221v.1M86.3 221.1v.5M86.6 221.5l.1 .1M86.7 221.6v-.2l-.5 .4"/>
<circle cx="85" cy="34" r=".28"/>
<circle cx="85.1" cy="34" r=".19"/>
<circle cx="85.1" cy="34" r=".15"/>
<circle cx="85.1" cy="34" r=".31"/>
<circle cx="85.1" cy="48.3" r=".16"/>
<circle cx="85.1" cy="48.3" r=".19"/>
<circle cx="85.1" cy="47.2" r=".11"/>
<circle cx="85.1" cy="48.4" r=".27"/>
<circle cx="85.1" cy="48.3" r=".3"/>
<circle cx="167.6" cy="49.6" r=".25"/>
<circle cx="167.7" cy="51.4" r=".17"/>
<circle cx="167.7" cy="51.4" r=".31"/>
<circle cx="167.7" cy="51.4" r=".21"/>
<circle cx="167.7" cy="51.4" r=".27"/>
<circle cx="85.1" cy="72.1" r=".2"/>
<circle cx="85.1" cy="72.2" r=".27"/>
<circle cx="85.1" cy="72.2" r=".31"/>
<circle cx="85.1" cy="72.1" r=".17"/>
<circle cx="85.1" cy="72.1" r=".5"/>
<circle cx="168.3" cy="76.3" r=".25"/>
<circle cx="69.3" cy="95.8" r=".24"/>
<circle cx="100.9" cy="95.8" r=".24"/>
<circle cx="188" cy="92.7" r=".4"/>
<circle cx="188" cy="92.7" r=".26"/>
<circle cx="62.4" cy="137.5" r=".15"/>
<circle cx="54.5" cy="141.9" r=".17"/>
<circle cx="129.5" cy="149.5" r=".3"/>
<circle cx="129.5" cy="149.5" r=".16"/>
<circle cx="129.5" cy="149.5" r=".2"/>
<circle cx="129.5" cy="149.5" r=".28"/>
<circle cx="134.6" cy="144" r=".17"/>
<circle cx="134.6" cy="144" r=".21"/>
<circle cx="134.6" cy="144" r=".27"/>
<circle cx="134.6" cy="144" r=".3"/>
<circle cx="164.6" cy="144" r=".17"/>
<circle cx="164.6" cy="144" r=".26"/>
<circle cx="164.6" cy="144" r=".27"/>
<circle cx="169.7" cy="149.5" r=".28"/>
<circle cx="169.7" cy="149.5" r=".17"/>
<circle cx="169.7" cy="149.5" r=".26"/>
<circle cx="50.9" cy="167.5" r=".14"/>
<circle cx="50.9" cy="167.5" r=".12"/>
<circle cx="55.8" cy="167.4" r=".17"/>
<circle cx="69.8" cy="178.5" r=".1"/>
<circle cx="70" cy="175.6" r=".16"/>
<circle cx="78.5" cy="167.2" r=".15"/>
<circle cx="80.4" cy="169.4" r=".15"/>
</g>
<g font-size="6.3" fill="#0000a0">
<text x="103.3" y="175.3">技术要求：</text>
<text x="103.3" y="184.1">1.</text>
<text x="113.3" y="184.1">表面平整边角无毛刺；</text>
<text x="103.3" y="190.6">2.</text>
<text x="113.3" y="190.6">内表面喷涂导电漆；</text>
<text x="103.3" y="197.1">3.</text>
<text x="113.3" y="197.1">表面哑光喷漆白色，局部冷灰4C,详见</text>
<text x="103.3" y="203.6">喷漆说明书；</text>
<text x="103.3" y="210.1">4.</text>
<text x="113.3" y="210.1">共嵌9个IUB-M4-2嵌套；</text>
<text x="103.3" y="216.6">5.</text>
<text x="113.3" y="216.6">未注尺寸公差按GB/T 1804-m 执行；</text>
<text x="103.3" y="223.1">6.</text>
<text x="113.3" y="223.1">未注形位公差按GB/T 1184-K 执行；</text>
<text x="103.3" y="229.6">7.</text>
<text x="113.3" y="229.6">未注尺寸参照stp文件。</text>
</g>
<text font-size="5.2" x="69.2" y="7.3" transform="rotate(-180 69.2 7.3)">MS001-A.03.007SL.1.1</text>
<g font-size="4.4">
<text x="31.7" y="4.1">1</text>
<text x="34.2" y="4.2">1</text>
<text x="89.2" y="4.1">2</text>
<text x="94.2" y="4.2">2</text>
<text x="139.2" y="4.1">3</text>
<text x="144.2" y="4.2">3</text>
<text x="186.7" y="4.1">4</text>
<text x="194.2" y="4.2">4</text>
<text x="11.7" y="25.9">A</text>
<text x="206.7" y="25.9">A</text>
<text x="11.7" y="75.1">B</text>
<text x="206.7" y="75.1">B</text>
<text x="11.7" y="125.1">C</text>
<text x="206.7" y="125.1">C</text>
<text x="89.4" y="127.4">F</text>
<text x="11.7" y="175.1">D</text>
<text x="206.7" y="175.1">D</text>
<text x="4" y="192">零 件 代 号</text>
<text x="2.5" y="205.1">借(通)用件登记</text>
<text x="7.3" y="217.9">零件代号</text>
<text x="9.5" y="218.1">描图</text>
<text x="206.7" y="225.1">E</text>
<text x="2.7" y="231">借(通)用件登记</text>
<text x="9.5" y="231.1">描校</text>
<text x="5" y="244.2">旧底图总号</text>
<text x="5.8" y="243.7">旧底图总号</text>
<text x="6.5" y="257.2">底图总号</text>
<text x="7.3" y="256.7">底图总号</text>
<text x="127.6" y="252.6">ABS</text>
<text x="26.9" y="261.9">标记</text>
<text x="37.1" y="261.9">处数</text>
<text x="49.9" y="261.9">分区</text>
<text x="61.5" y="261.9">更改文件号</text>
<text x="80.4" y="261.9">签名</text>
<text x="91.5" y="261.9">年 月 日</text>
<text x="8.7" y="269.8">签 字</text>
<text x="28.3" y="268.9">设计</text>
<text x="66.9" y="268.9">标准化</text>
<text x="9.4" y="270.1">签字</text>
<text x="109.3" y="270.8">阶 段 标 记</text>
<text x="134" y="270.8">重量</text>
<text x="146.1" y="270.8">比例</text>
<text x="206.8" y="274.4">F</text>
<text x="28.3" y="276">校对</text>
<text x="67.6" y="276">工艺</text>
<text x="133.2" y="279.8">3.607</text>
<text x="146" y="279.8">1:10</text>
<text x="8.7" y="282.8">日 期</text>
<text x="9.4" y="283.2">日期</text>
<text x="28.4" y="283">审核</text>
<text x="28.3" y="290.4">批准</text>
<text x="107" y="289.5">共 张</text>
<text x="111.1" y="289.5">1</text>
<text x="120.3" y="289.5">第 张</text>
<text x="124.5" y="289.5">1</text>
<text x="132.1" y="289.5">版本</text>
<text x="156.6" y="289.5">替代</text>
<text x="34.2" y="296.2">1</text>
<text x="89.2" y="296.2">2</text>
<text x="94.2" y="296.2">2</text>
<text x="139.2" y="296.2">3</text>
<text x="144.2" y="296.2">3</text>
<text x="186.7" y="296.2">4</text>
<text x="194.2" y="296.2">4</text>
</g>
<g font-size="4.4" fill="#0000a0">
<text x="81.3" y="24.2">260.6</text>
<text x="38.3" y="39.6">IUB-M4-2嵌套</text>
<text x="179.8" y="41.5" transform="rotate(-30 179.8 41.5)">5</text>
<text x="173" y="45.4" transform="rotate(-30 173 45.4)">6-</text>
<text x="181.5" y="46.3" transform="rotate(-30 181.5 46.3)">8</text>
<text x="186.2" y="43.6" transform="rotate(-30 186.2 43.6)">5</text>
<text x="105.6" y="60">8.4</text>
<text x="116.5" y="61.5" transform="rotate(-90 116.5 61.5)">205</text>
<text x="123.1" y="61.5" transform="rotate(-90 123.1 61.5)">238</text>
<text x="146.5" y="66.6" transform="rotate(-90 146.5 66.6)">651</text>
<text x="53.9" y="104.8" transform="rotate(-90 53.9 104.8)">15</text>
<text x="82.8" y="105.7">316</text>
<text x="170.1" y="103.9">341</text>
<text x="82.8" y="111.9">546</text>
<text x="144.5" y="117.9">视图 F</text>
<text x="43.5" y="128.6">IUB-M4-2嵌套</text>
<text x="175.5" y="130.1">4-IUB-M4-2嵌套</text>
<text x="120.7" y="140.6" transform="rotate(-47 120.7 140.6)">74.8</text>
<text x="110.3" y="152">R36</text>
<text x="115.8" y="161.8" transform="rotate(43 115.8 161.8)">4°</text>
<text x="147.2" y="158">300</text>
<text x="147.2" y="162.9">402</text>
<text x="33.4" y="191.3">此面喷漆冷灰4C</text>
</g>
<text font-size="4.2" x="166.8" y="260.7">三坛医疗科技</text>
<g font-size="4.1">
<text x="168.5" y="271.1">MS001-A外壳4</text>
<text x="160.3" y="280.2">MS001-A.03.007SL.1.1</text>
</g>
<text font-size="2.3" x="166.8" y="263.6">Santa Medical Technology</text>
</svg>
